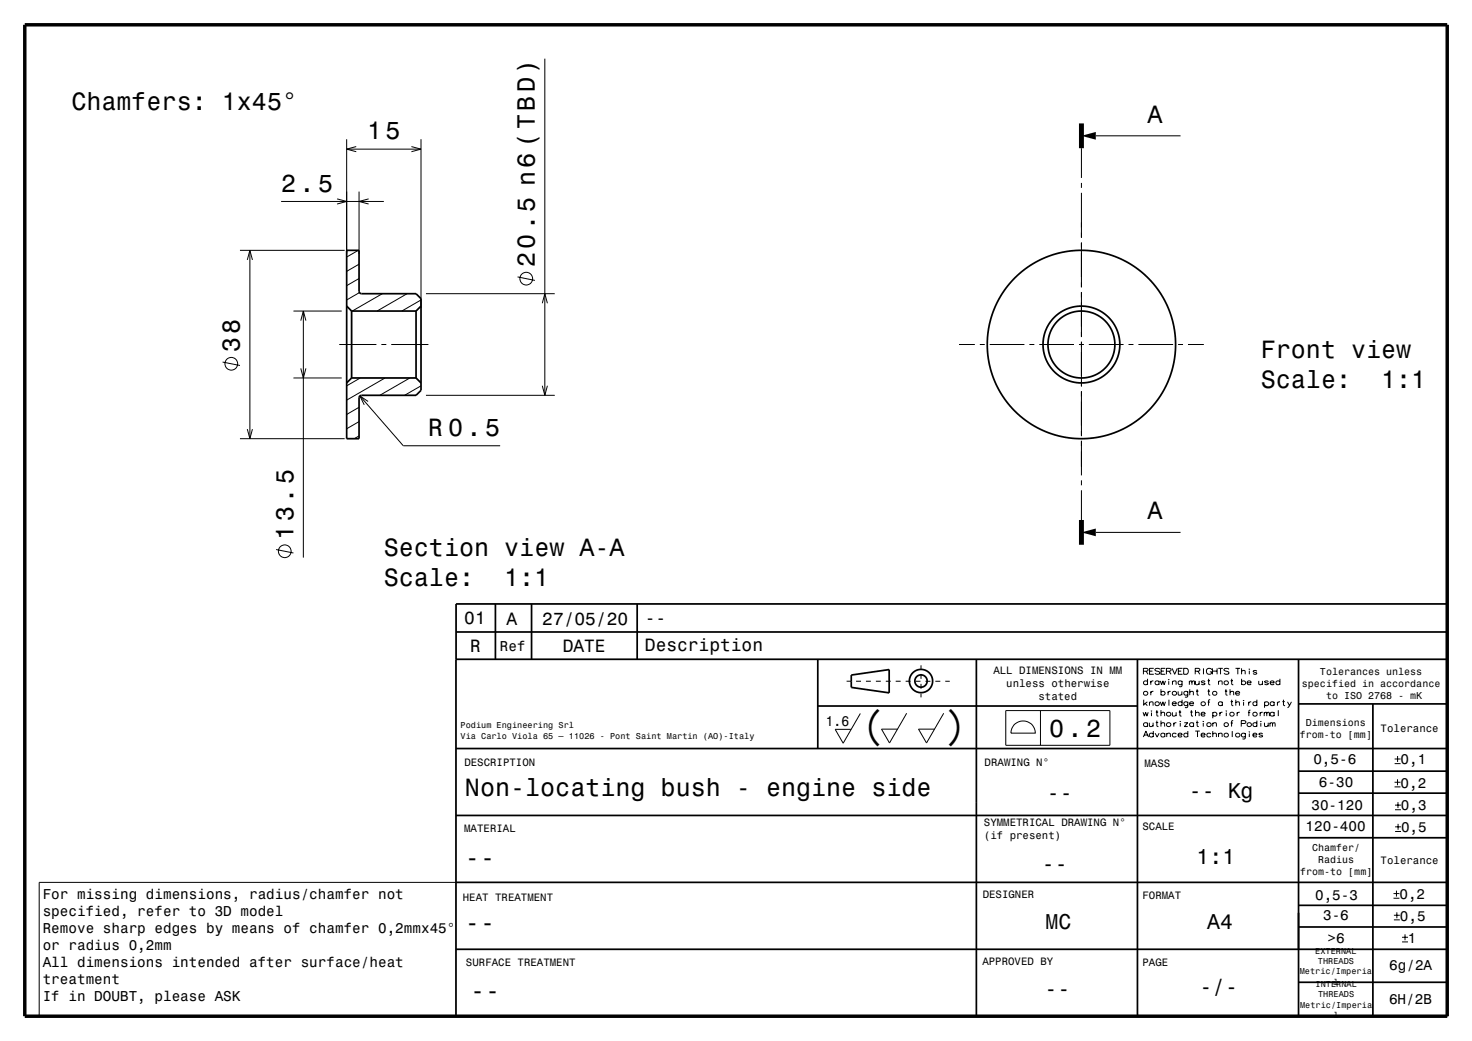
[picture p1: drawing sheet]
<svg xmlns="http://www.w3.org/2000/svg" width="297mm" height="210mm" viewBox="0 0 297 210" stroke-linecap="round" stroke-linejoin="round" font-family="sans-serif">
<g fill="none" stroke="#000" stroke-width=".2">
<path d="M109.9 11.8v67.9M69.9 28.1v23.1M69.9 30.1h15M71.9 29.6l-2 .5 2 .5M72.4 38.6v12.6M83 29.6l1.9 .5-1.9 .5M84.9 28.1v34M218.2 29.9v6M218.2 36.9v1M218.2 38.9v9.1M221.1 27.4h17.1M48.4 50.5h21.1"/>
<path d="M49.9 52.4l.5-1.9 .5 1.9M50.4 50.5v38M56.7 40.6h20.7M68 40.1l1.9 .5-1.9 .6M72.3 50.5l-2.4 1.4M72.4 56.2l-2.5 1.4M72.4 53.3l-2.5 1.4M72.5 59l-2.6 1.5M74.4 40.1l-2 .5 2 .6M77.1 59.2l-6 3.5M82.1 59.2l-6 3.5M85.9 59.2h26"/>
<path d="M104.4 55.9l3.5 .7M218.2 48.9v9.1M218.2 58.9v9.1M44.9 73l3.5 .7M59.2 76.2h9.7M59.2 62.7h9.7M60.7 64.7l.5-2 .5 2M60.7 74.3l.5 1.9 .5-1.9M61.2 62.7v49.8M68.4 69.5h7.5M72.6 79.9l8.8 10h19.5M72.7 76.2l-2.8 1.6"/>
<path d="M76.9 69.5h1M77.7 76.2l-7.8 4.5M78.9 69.5h7.5M82.7 76.2l-6.1 3.5M84.9 77.8l-3.3 1.9M84.9 60.5l-3.8 2.2M85.9 79.7h26M109.4 77.8l.5 1.9 .5-1.9M109.4 61.2l.5-2 .5 2M193.5 69.5h3.2M197.7 69.5h1M199.7 69.5h7"/>
<path d="M207.7 69.5h1M209.7 69.5h7M217.7 69.5h1M218.2 68.9v9.1M218.2 78.9v9.1M219.7 69.5h7M227.7 69.5h1M229.7 69.5h7M237.7 69.5h1M239.7 69.5h3.2M48.4 88.5h21.1M49.9 86.6l.5 1.9 .5-1.9"/>
<path d="M72.4 87.9l-.9 .6M72.4 85.1l-2.5 1.4M72.4 82.2l-2.5 1.4M74.3 81l-1.7-1.1 .9 1.8M218.2 88.9v7M218.2 96.9v1M218.2 98.9v6M55.7 110.9l3.5 .7M221.1 107.4h17.1M170.8 137.4h.9M172.7 137.4h1M174.7 137.4h1"/>
<path d="M176.7 137.4h1M178.7 137.4h1M180.7 137.4h1M182.7 137.4h1M184.7 137.4h1M185.8 134.2v.7M185.8 135.9v1M185.8 137.9v1M185.8 139.9v.8M186.7 137.4h1M188.7 137.4h1M190.7 137.4h.9"/>
<path d="M230.7 135.4h.7l.2-.4-.2-.2h-.7v1.2M231.2 135.4l.4 .6M231.5 137.5a.44 .44 0 0 0-.6-.1 .44 .44 0 0 0 0 .7 .44 .44 0 0 0 .6-.1M231.5 136.9v1.2M231.9 135.4h.6M232.2 137.4v.7M232.2 139.5v.7M232.7 137.4h-.3l-.2 .3M232.7 139.5h-.3l-.2 .3M232.8 134.8h-.9v1.2h.9M233.9 137.5a.44 .44 0 0 0-.7-.1 .44 .44 0 0 0 0 .7 .44 .44 0 0 0 .7-.1M233.9 137.4v.7"/>
<path d="M234 135l-.4-.2a.43 .43 0 0 0-.6 .4l1 .5a.57 .57 0 0 1-1 .1M234.1 137.4l.3 .7 .2-.7 .3 .7 .3-.7M234.2 139.6a.44 .44 0 0 1 .7-.1 .44 .44 0 0 1 0 .7 .44 .44 0 0 1-.7-.1M234.2 139v1.2M234.3 135.4h.5M235.1 134.8h-.8v1.2h.8M235.3 135.4h.7l.3-.4-.3-.2h-.7v1.2M235.7 139.5v.7M235.8 137.1h.1M235.8 137.4v.7M235.9 135.4l.4 .6M236.2 139.5h-.3l-.2 .3"/>
<path d="M236.5 134.8l.5 1.2 .5-1.2M236.6 137.6l.3-.2h.3l.1 .7M236.6 137.4v.7M237.7 139.5l.1 .7h.3l.4-.2M237.7 135.4h.6M238.5 139.5v.7M238.5 137.5a.44 .44 0 0 0-.7-.1 .44 .44 0 0 0 0 .7 .44 .44 0 0 0 .7-.1M238.5 137.4l-.1 1-.5 .1M238.6 134.8h-.9v1.2h.9M239.4 136a.64 .64 0 0 0 .4-.6 .64 .64 0 0 0-.4-.6h-.6v1.2h.6M239.7 139.6a.44 .44 0 0 0-.7-.1 .44 .44 0 0 0 0 .7 .44 .44 0 0 0 .7-.1M239.7 139.5l-.1 1-.5 .1"/>
<path d="M240 137.6l.2-.2 .3 .2 .4-.2 .1 .7M240 137.4v.7M240.1 139.7l.3-.2h.3l.1 .7M240.1 139v1.2M240.5 137.6v.5M241.2 135.4h.7l.2-.4-.3-.2h-.6v1.2M241.2 137.4l.1 .7h.3l.3-.2M241.3 139.4h.5M241.5 139v1l.4 .2M241.7 135.4l.4 .6M241.9 137.4v.7M242.8 134.8v1.2"/>
<path d="M243.1 137.5l-.2-.1h-.4l-.1 .2 .7 .4-.4 .1-.3-.1M243.6 137.3h.5M243.6 139.4h.5M243.9 136.9v1l.3 .2M243.9 139v1l.3 .2M244.5 135.1a.59 .59 0 0 0-.9-.1 .59 .59 0 0 0 0 .9 .59 .59 0 0 0 .9-.2v-.2h-.4M244.6 135.4h1M244.6 134.8v1.2M245.6 134.8v1.2M245.8 134.8h.9M245.9 137.6l.3-.2h.3l.1 .7M245.9 137.4v.7"/>
<path d="M246.3 134.8v1.2M247.1 139.4h.5M247.3 139v1l.4 .2M248 135l-.4-.2a.43 .43 0 0 0-.6 .4l1 .5a.57 .57 0 0 1-1 .1M248.2 139.7l.3-.2h.4v.7M248.2 139v1.2M248.3 137.3h.5M248.5 136.9v1l.3 .2M249.3 134.8h.9M249.3 139.8h.8a.42 .42 0 0 0-.5-.3 .42 .42 0 0 0-.3 .6 .42 .42 0 0 0 .7 .1l.1-.1M249.7 134.8v1.2M250.5 135.4l.3-.2 .4 .1v.7"/>
<path d="M250.5 137.5a.44 .44 0 0 1 .7-.1 .44 .44 0 0 1 0 .7 .44 .44 0 0 1-.7-.1M250.5 134.8v1.2M250.5 136.9v1.2M251.6 137.7l.2 .4h.4l.2-.1M251.7 137.5l.5-.1 .2 .1v.2h-.8zM252.1 134.9h.1M252.1 135.3v.7M253.6 135.4l-.3-.2-.5 .2 .8 .4-.2 .2h-.3l-.3-.2M254 137.4v.7h.4l.3-.2M254.7 137.4v.7M255.9 137.5l-.2-.1-.6 .1 .8 .4-.1 .2h-.4l-.3-.1M256.3 137.7l.2 .4h.3l.3-.1"/>
<path d="M256.3 137.5l.5-.1 .2 .1 .1 .2h-.8zM258.2 137.5a.44 .44 0 0 0-.6-.1 .44 .44 0 0 0 0 .7 .44 .44 0 0 0 .6-.1M258.2 136.9v1.2M173.6 143.9l-3.5 6-1.6-2.8h3.2M182.9 143.9l-3.4 6-1.6-2.8h3.2M190.4 143.9l-3.5 6-1.6-2.8h3.3M202.9 143.3h21v7.1h-21zM204.6 146.3a2.47 2.47 0 0 1 2.7-.7 2.47 2.47 0 0 1 1.6 2.3h-4.9l.2-.9zM209.9 143.3v7.1M230.6 143.7l.3 .8 .2-.8 .3 .8 .3-.8M230.7 148.7l.5-1.2 .5 1.2M230.8 141.2v1.2"/>
<path d="M230.9 148.3h.7M231.1 141.9l.4 .5M231.5 141.6l-.7 .5M231.5 146a.44 .44 0 0 0-.6-.2 .44 .44 0 0 0 0 .7 .44 .44 0 0 0 .6-.1M231.5 145.8v.8M231.9 145.8l.1 .7 .3 .1 .4-.2M231.9 141.8l.4-.2h.3l.1 .8M231.9 141.6v.8M232.3 143.4h.1M232.3 143.7v.8M232.7 145.8v.8M232.7 148.1a.44 .44 0 0 0-.7-.1 .44 .44 0 0 0 0 .6 .44 .44 0 0 0 .7-.1"/>
<path d="M232.7 147.5v1.2M233.1 147.9l.4 .8 .4-.8M233.2 143.6h.5M233.2 145.8h.5M233.4 143.3v.9l.3 .3M233.4 145.4v1l.3 .2M234.1 141.6l.3 .8 .2-.8 .3 .8 .3-.8M234.2 143.9l.4-.2h.3l.1 .8M234.2 146l.4-.2 .3 .1 .1 .7M234.2 143.3v1.2M234.2 145.4v1.2M235 148.1a.44 .44 0 0 0-.6-.1 .44 .44 0 0 0 0 .6 .44 .44 0 0 0 .6-.1"/>
<path d="M235 147.9v.8M235.4 148.1l.3-.2 .4 .1v.7M235.4 147.9v.8M235.8 141.2v1.2M236.5 141.9h.8a.42 .42 0 0 0-.5-.3 .42 .42 0 0 0-.3 .6 .42 .42 0 0 0 .7 .1l.1-.1M236.5 143.7l.1 .7 .4 .1 .3-.3M236.8 145.8v.8M237.3 143.7v.8M237.3 148.1a.44 .44 0 0 0-.6-.1 .44 .44 0 0 0 0 .6 .44 .44 0 0 0 .6-.1M237.4 145.8l-.4 .1-.2 .2M237.7 148.3h.8a.42 .42 0 0 0-.5-.4 .42 .42 0 0 0-.3 .6 .42 .42 0 0 0 .6 .1l.2-.1M237.8 143.6h.5"/>
<path d="M238.1 143.3v.9l.3 .3M238.1 145.5h.1M238.1 145.9v.7M238.5 141.8a.44 .44 0 0 0-.7-.2 .44 .44 0 0 0 0 .7 .44 .44 0 0 0 .7-.1M238.5 141.2v1.2M238.9 145.8h.7l-.7 .8h.7M239.7 141.8a.44 .44 0 0 0-.7-.2 .44 .44 0 0 0 0 .7 .44 .44 0 0 0 .7-.1M239.7 141.6l-.1 1-.5 .1M239.7 148.1a.44 .44 0 0 0-.7-.1 .44 .44 0 0 0 0 .6 .44 .44 0 0 0 .7-.1M239.7 147.5v1.2M240 141.9h.8a.42 .42 0 0 0-.5-.3 .42 .42 0 0 0-.3 .6 .42 .42 0 0 0 .7 .1l.1-.1M240.2 143.6h.5"/>
<path d="M240.4 143.3v.9l.3 .3M240.8 146a.44 .44 0 0 0-.6-.2 .44 .44 0 0 0 0 .7 .44 .44 0 0 0 .6-.1M240.8 145.8v.8M241.2 147.5h.9M241.2 143.9l.3-.2h.4v.8M241.2 143.3v1.2M241.3 145.8h.5M241.5 145.4v1l.4 .2M241.6 147.5v1.2M242.3 144.1h.8a.42 .42 0 0 0-.5-.4 .42 .42 0 0 0-.2 .6 .42 .42 0 0 0 .6 .1l.1-.1M242.3 148.3h.8a.42 .42 0 0 0-.5-.4 .42 .42 0 0 0-.2 .6 .42 .42 0 0 0 .6 .1l.1-.1M242.8 145.5h.1"/>
<path d="M242.8 145.9v.7M243.7 141.6h.4M244.2 141.2l-.4 .2v1M244.3 148.1a.44 .44 0 0 0-.6-.1 .44 .44 0 0 0 0 .6 .44 .44 0 0 0 .6-.1M244.7 143.9a.44 .44 0 0 1 .7-.2 .44 .44 0 0 1 0 .7 .44 .44 0 0 1-.7-.1M244.7 146l.3-.2 .4 .1v.7M244.7 148.1l.3-.2 .4 .1v.7M244.7 143.7v1.2M244.7 145.8v.8M244.7 147.5v1.2M245.9 148.1l.3-.2 .3 .1 .1 .7M245.9 147.9v.8"/>
<path d="M246.1 143.7v.8M246.6 141.8a.44 .44 0 0 0-.6-.2 .44 .44 0 0 0 0 .7 .44 .44 0 0 0 .6-.1M246.6 141.6v.8M246.7 143.7h-.4l-.2 .3M247.4 143.4h.1M247.4 143.7v.8M248.3 141.5h.5M248.3 145.9h.5M248.5 141.2v.9l.3 .3M248.6 147.5v1.2M248.8 145.4l-.3 .2v1M249.3 141.8l.4-.2h.3l.1 .8"/>
<path d="M249.3 141.2v1.2M249.6 143.7v.8M250.1 143.7h-.3l-.2 .3M250.4 146h.7l.3-.4-.3-.2h-.7v1.2M250.9 141.3h.1M250.9 141.6v.8M251.3 148.1a.44 .44 0 0 0-.7-.1 .44 .44 0 0 0 0 .6 .44 .44 0 0 0 .7-.1M251.3 147.9l-.1 1.1h-.5M251.8 143.7h.4M251.9 141.6v.8M252.1 147.6h.1M252.1 148v.7"/>
<path d="M252.3 143.3l-.3 .2v1M252.5 141.6h-.4l-.2 .3M252.8 148.3h.8a.42 .42 0 0 0-.5-.4 .42 .42 0 0 0-.3 .6 .42 .42 0 0 0 .6 .1l.2-.1M253.6 141.8a.44 .44 0 0 0-.7-.2 .44 .44 0 0 0 0 .7 .44 .44 0 0 0 .7-.1M253.6 146a.44 .44 0 0 0-.7-.2 .44 .44 0 0 0 0 .7 .44 .44 0 0 0 .7-.1M253.6 141.2v1.2M253.6 145.4v1.2M254.3 143.7v.8M254.4 145.5h.1M254.4 145.9v.7M254.8 148.1l-.3-.2-.5 .1 .8 .4-.2 .2-.3 .1-.3-.2M254.8 143.7h-.3l-.2 .3"/>
<path d="M255.1 143.9l.2-.2 .3 .2 .4-.2 .1 .8M255.1 143.7v.8M255.1 145.8l.1 .7 .3 .1 .4-.2M255.1 141.8a.44 .44 0 0 1 .7-.2 .44 .44 0 0 1 0 .7 .44 .44 0 0 1-.7-.1M255.1 141.6v1.2M255.6 143.9v.6M255.9 145.8v.8M256.2 146l.3-.2 .3 .2 .3-.2 .2 .8M256.2 145.8v.8M256.8 146v.6M257.1 141.8a.44 .44 0 0 0-.7-.2 .44 .44 0 0 0 0 .7 .44 .44 0 0 0 .7-.1M257.1 143.9a.44 .44 0 0 0-.7-.2 .44 .44 0 0 0 0 .7 .44 .44 0 0 0 .7-.1"/>
<path d="M257.1 141.6v.8M257.1 143.7v.8M257.7 141.6v.8M257.9 143.3v1.2M258.3 141.6h-.4l-.2 .3M258.7 141.5h.5M259 141.2v.9l.3 .3M259.8 141.6l.4 .8M260.6 141.6l-.6 1-.2 .1M281.4 158.7h1.2M281.4 157.8h1.2M281.4 154h1.2"/>
<path d="M281.4 153.1h1.2M282 157.2v1.2M282 152.5v1.2M92 178h-84.1v27M281.5 163.4h1.2M281.5 162.4h1.2M281.5 167.7h1.2M281.5 166.8h1.2M281.8 179.7v1.2M282.1 161.8v1.2M282.1 166.2v1.2M281.2 181.2h1.2"/>
<path d="M281.2 180.3h1.2M281.2 185.6h1.2M281.2 184.6h1.2M281.8 184v1.2M282.9 190h1.2M282.9 189.1h1.2M283.5 188.5v1.2"/>
<circle cx="106.2" cy="56.2" r="1.28"/>
<circle cx="46.7" cy="73.4" r="1.28"/>
<circle cx="57.5" cy="111.2" r="1.28"/>
<circle cx="231.1" cy="139.9" r=".43"/>
<circle cx="237" cy="139.9" r=".43"/>
<circle cx="245.1" cy="139.9" r=".43"/>
<circle cx="247.4" cy="137.8" r=".43"/>
<circle cx="233.5" cy="142" r=".43"/>
<circle cx="235.8" cy="144.1" r=".43"/>
<circle cx="235.8" cy="146.2" r=".43"/>
<circle cx="242.8" cy="142" r=".43"/>
<circle cx="243.9" cy="146.2" r=".43"/>
<circle cx="247.4" cy="148.3" r=".43"/>
<circle cx="247.4" cy="146.2" r=".43"/>
<circle cx="248.6" cy="144.1" r=".43"/>
<circle cx="249.7" cy="148.3" r=".43"/>
<circle cx="252.1" cy="146.2" r=".43"/>
<circle cx="253.2" cy="144.1" r=".43"/>
</g>
<g fill="none" stroke="#000" stroke-width=".35">
<path d="M69.9 50.5h2.5v8.2l.3 .5h11.2l1 1v18.5l-1 1-11.2 .1-.3 .4v8.3h-2.5zM69.9 61.8l1 .9M70.9 62.7h13M70.9 76.2l-1 1M70.9 62.7v13.5M70.9 76.2h13M83.9 62.7v13.5M83.9 76.2l1 1M84.9 61.8l-1 .9M292 119.5v85.5h-200v-83.2h200M92 133h200M92.1 127.5h200.1"/>
<path d="M100 121.8v11.2M107.2 121.8v11.2M128.6 121.8v11.2M165 133v18M171.8 136.2l7.6-1.1v4.7l-7.6-1.1zM197 133v72M229.5 133v72M262 133v72M92 151h200M165 142.4h64.5M262 142h30M262 155.6h30"/>
<path d="M277 142v63M92 178h200M92 164.5h200M262 160h30M262 169h30M92 191.5h200M261.9 198.2h30M262 187h30M262 182.6h30"/>
<circle cx="218.2" cy="69.5" r="7.8"/>
<circle cx="218.2" cy="69.5" r="6.8"/>
<circle cx="218.2" cy="69.5" r="19"/>
<circle cx="185.8" cy="137.4" r="2.35"/>
<circle cx="185.8" cy="137.4" r="1.25"/>
</g>
<path d="M5 5h287v200h-287z" fill="none" stroke="#000" stroke-width=".7" stroke-linecap="butt"/>
<path d="M218.2 24.9v5M218.2 104.9v5" fill="none" stroke="#000" stroke-width="1" stroke-linecap="butt"/>
<g fill="#000">
<path d="M218.2 27.4l2.9-.8v1.6z" fill-rule="evenodd"/>
<path d="M218.2 107.4l2.9-.8v1.6z" fill-rule="evenodd"/>
</g>
<g font-size="8.9">
<text x="175.1" y="150">(</text>
<text x="191.3" y="150">)</text>
</g>
<g font-size="5">
<text x="14.4" y="22.3">Chamfers: 1x45°</text>
<text x="74.1" y="28.1">15</text>
<text x="231.5" y="24.8">A</text>
<text x="56.7" y="38.6">2.5</text>
<text x="107.9" y="53.9" transform="rotate(-90 107.9 53.9)">20.5 n6 (TBD)</text>
<text x="48.4" y="71.1" transform="rotate(-90 48.4 71.1)">38</text>
<text x="254.4" y="72.3">Front view</text>
<text x="254.4" y="78.3">Scale:</text>
<text x="278.7" y="78.3">1:1</text>
<text x="86.4" y="87.9">R 0.5</text>
<text x="231.5" y="104.8">A</text>
<text x="59.2" y="108.9" transform="rotate(-90 59.2 108.9)">13.5</text>
<text x="77.4" y="112.3">Section view A-A</text>
<text x="77.4" y="118.3">Scale:</text>
<text x="101.7" y="118.3">1:1</text>
<text x="211.7" y="148.6">0.2</text>
<text x="93.8" y="160.7">Non-locating bush - engine side</text>
<text x="93.8" y="174.6">--</text>
<text x="93.8" y="187.8">--</text>
<text x="94.8" y="201.6">--</text>
</g>
<g font-size="4.3">
<text x="211.2" y="161.4">--</text>
<text x="239.9" y="161">-- Kg</text>
<text x="210.2" y="175.7">--</text>
<text x="241.4" y="174.4">1:1</text>
<text x="211" y="187.4">MC</text>
<text x="243.6" y="187.4">A4</text>
<text x="210.7" y="200.9">--</text>
<text x="242" y="200.5">-/-</text>
</g>
<g font-size="3.6">
<text x="93.7" y="126">01</text>
<text x="130.1" y="125.8">--</text>
<text x="94.9" y="131.5">R</text>
<text x="102.2" y="126">A</text>
<text x="109.4" y="126.1">27/05/20</text>
<text x="113.5" y="131.5">DATE</text>
<text x="130.1" y="131.4">Description</text>
</g>
<g font-size="2.9">
<text x="100.9" y="131.3">Ref</text>
<text x="166.6" y="146.5">1.6</text>
<text x="265" y="154.1">0,5-6</text>
<text x="282.6" y="154.2">0,1</text>
<text x="266.1" y="158.8">6-30</text>
<text x="282.6" y="158.9">0,2</text>
<text x="263.4" y="167.7">120-400</text>
<text x="264.6" y="163.5">30-120</text>
<text x="282.7" y="163.5">0,3</text>
<text x="282.7" y="167.9">0,5</text>
<text x="8.6" y="181.3">For missing dimensions, radius/chamfer not</text>
<text x="8.6" y="184.7">specified, refer to 3D model</text>
<text x="265.3" y="181.5">0,5-3</text>
<text x="267" y="185.6">3-6</text>
<text x="282.4" y="181.3">0,2</text>
<text x="282.4" y="185.7">0,5</text>
<text x="8.6" y="188.2">Remove sharp edges by means of chamfer 0,2mmx45°</text>
<text x="8.6" y="191.6">or radius 0,2mm</text>
<text x="267.8" y="190.2">&gt;6</text>
<text x="284.1" y="190.1">1</text>
<text x="8.6" y="195.1">All dimensions intended after surface/heat</text>
<text x="280.3" y="195.8">6g/2A</text>
<text x="8.6" y="198.5">treatment</text>
<text x="8.6" y="202">If in DOUBT, please ASK</text>
<text x="280.3" y="202.5">6H/2B</text>
</g>
<g font-size="2.2">
<text x="200.4" y="136">ALL DIMENSIONS IN MM</text>
<text x="203" y="138.6">unless otherwise</text>
<text x="209.5" y="141.1">stated</text>
<text x="278.6" y="147.6">Tolerance</text>
<text x="93.7" y="154.5">DESCRIPTION</text>
<text x="198.7" y="154.5">DRAWING N°</text>
<text x="230.9" y="154.7">MASS</text>
<text x="93.7" y="167.8">MATERIAL</text>
<text x="198.5" y="166.7">SYMMETRICAL DRAWING N°</text>
<text x="230.5" y="167.5">SCALE</text>
<text x="198.5" y="169.3">(if present)</text>
<text x="278.6" y="174.3">Tolerance</text>
<text x="93.4" y="181.7">HEAT TREATMENT</text>
<text x="198.3" y="181.2">DESIGNER</text>
<text x="230.5" y="181.3">FORMAT</text>
<text x="94" y="194.9">SURFACE TREATMENT</text>
<text x="198.2" y="194.6">APPROVED BY</text>
<text x="230.5" y="194.8">PAGE</text>
</g>
<g font-size="2">
<text x="266.3" y="136.1">Tolerances unless</text>
<text x="262.7" y="138.5">specified in accordance</text>
<text x="267.5" y="140.9">to ISO 2768 - mK</text>
<text x="262.3" y="148.9">from-to [mm]</text>
<text x="263.5" y="146.5">Dimensions</text>
<text x="264.8" y="171.7">Chamfer/</text>
<text x="262.3" y="176.5">from-to [mm]</text>
<text x="266" y="174.1">Radius</text>
</g>
<g font-size="1.7">
<text x="92.9" y="147">Podium Engineering Srl</text>
<text x="92.9" y="149">Via Carlo Viola 65 – 11026 - Pont Saint Martin (AO)-Italy</text>
<text x="262.3" y="196.6">Metric/Imperia</text>
<text x="265.4" y="192.4">EXTERNAL</text>
<text x="265.9" y="194.5">THREADS</text>
<text x="262.3" y="203.3">Metric/Imperia</text>
<text x="265.4" y="199.1">INTERNAL</text>
<text x="266" y="201.2">THREADS</text>
<text x="269" y="198.6">l</text>
<text x="269.1" y="205.4">l</text>
</g>
</svg>
